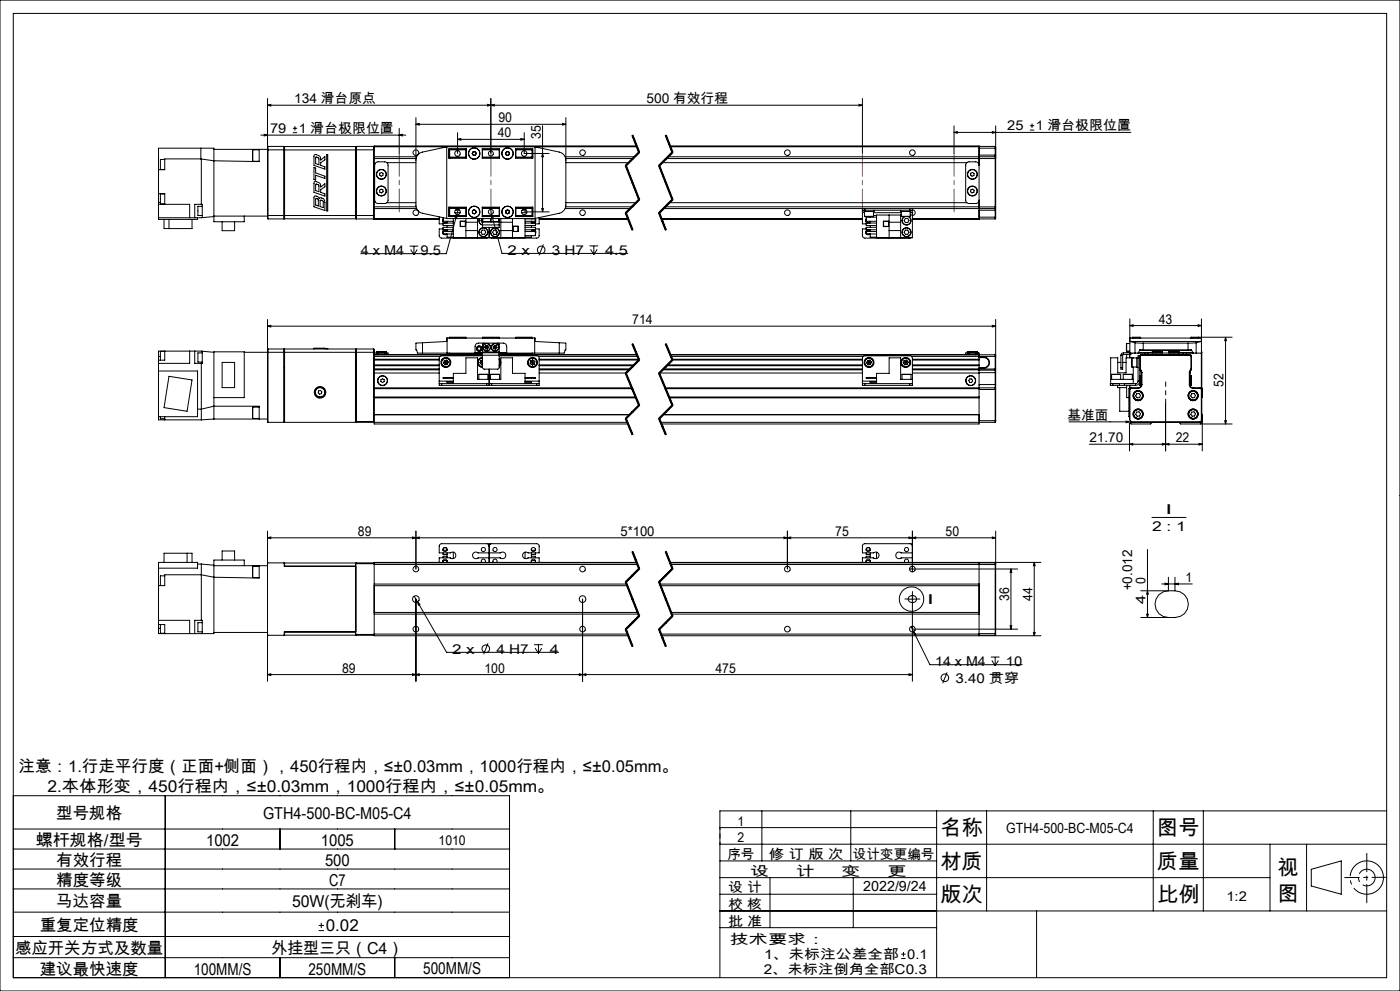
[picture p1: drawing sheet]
<svg xmlns="http://www.w3.org/2000/svg" width="420mm" height="297mm" viewBox="0 0 420 297" stroke-linecap="round" stroke-linejoin="round" font-family="sans-serif">
<g fill="none" stroke="#000" stroke-width=".3">
<path d="M0 0h420v297h-420zM4 4h412v289h-412zM80.3 31.5l.9-.2v.5zM80.3 29.5v14.6M87.8 39.8h1.3M87.8 38.4h1.3M88.5 37.8v1.3M119.8 38.5v7.5M124.8 37.2l1-.2v.5zM124.8 35.2v26.3l.2 .9 .5 .8 .8 .6 7.7 1.7M124.8 37.2h45M137.3 39.8v6.2"/>
<path d="M146.3 31.3l.9 .2-.9 .3zM147.2 31.5l1.1-.2v.5zM147.2 29.5v16.5M157.3 39.8v6.2h7.4M162.8 37.7v25.8M168.8 37l1 .2-1 .3zM169.8 35.2v26.3l-.2 .9-.5 .8-.9 .6-7.7 1.7M257.7 31.3l1 .2-1 .3zM258.7 29.5v16.5M258.7 31.5h-178.4M286.2 39.7l1-.3v.5zM286.2 37.7v8.3"/>
<path d="M286.2 39.7h53.1M297.7 39.4l1 .3-1 .2zM298.7 37.7v24.3M309 39h1.3M309 37.7h1.3M309.6 37v1.3M47.6 58.1v2.6M47.6 58.1v-13.7h16.6v22.1h9.1v-1.7M47.6 58.1h1.8v3.1M49.4 58.1h-1.3v3h1.3M49.4 47.8h-1.3v3h1.3M60.3 47.6h-10.9v3.3h-1.8"/>
<path d="M60.3 47.6l.1 .1M60.3 44.4v3.2M60.4 47.7v13.5M64.2 44.8h16.1M75.8 44.9v3.4M75.8 44.9h2M75.8 48.3h2M77.8 44.8v3.6l-13.6-.2-3.8-.5M78.2 40.5h43.5M79.3 40.2l1 .3-1 .2zM80.3 44.1v.8M80.3 44.9v19.7"/>
<path d="M80.3 44.9h26.3M80.4 43.9v21.7M80.4 43.9h4.8M80.4 43.9l-.1 .2M85.2 43.9v21.7M94.2 50.2l.5 .2v1.4l2.8 1v.7l-2.8-1v1.5l-.5-.2zM94.3 46.4h.1a1.54 1.54 0 0 1 1.8 1.6l1.3-1v.9l-1.3 .9v.8l1.3 .4v.7l-3.3-1.1zM94.3 54.5l.1-.1a1.54 1.54 0 0 1 1.8 1.7l1.3-1v.9l-1.3 .8v.8l1.3 .5v.7l-3.3-1.2zM94.3 58.8l1 .1 .5 .5a.98 .98 0 0 1 1.5 .5l.2 3.2-3.3-1.1zM94.7 55.2l1 .4v1.9l-1-.4zM94.8 47.1l.9 .4v1.9l-1-.4zM94.8 59.5l.7 .3v1.9l-.8-.2z"/>
<path d="M96.1 60l.8 .3 .1 1.9-1-.3zM98 46.3h.3v16.9h-.3zM106.6 44.9v-1h-21.2v21.7h21.2v-1M106.6 44.9v19.7M106.6 46.9h.2M106.6 44.9l.2 .1M106.8 44.9v19.7M106.8 44.9h5.5M106.9 43.9v21.7M106.9 43.9l-.1 1M106.9 43.9h5.2M112.1 43.9v21.7"/>
<path d="M112.1 43.9l.2 .2M112.3 59.8l.2 .6M112.3 44.1v.8M112.3 44v.1M112.3 44.9v19.7M112.3 47.5h12.5M112.3 47h12.7M112.3 44h78.8M112.5 49.1l-.2 .6M112.7 48.8l.5-.3h2.2a.97 .97 0 0 1 1 1v10.5a.97 .97 0 0 1-1 1h-2a1.02 1.02 0 0 1-1-1v-10.5zM113.9 57l.4-.3 .6 .2v.6l-.4 .3-.6-.2zM113.9 51.9l.6-.2 .4 .3v.6l-.6 .2-.4-.3z"/>
<path d="M116.1 48.8h8.7M119.8 40.5l1-.3v.5zM134 44l-7.7 1.7-1.1 .9-.4 1.4M134 44v21.5M134.1 44h-.1M134.7 47h.1M134.7 44.6h5.2v2.8h-5.2zM134.8 44.9v2.5M134.8 44.9h5M134.9 44.8v2.4M134.9 44.8h5M134.9 44.8l-.1 .1"/>
<path d="M134.9 47.2h5M135 47.2v.2M137.3 41.8l1-.3v.5zM137.3 41.8h20M139.8 44.8v2.4M139.8 47.1h-5l.1 .1M141.7 46.1l.3 .4M141.9 45.5l-.2 .6M142.5 45.5h-.6M142.5 45.5l.3 .4M142.6 46.5h-.6M142.8 45.9l-.2 .6"/>
<path d="M144.7 44.6h5.2v2.8h-5.2zM144.7 44.8h5.2M144.7 47.2h5.2M144.7 44.8v2.4M144.7 44.9h5.1M144.7 47.1h5.1M149.8 44.8v2.4M151.7 45.9l.2 .6M151.9 46.5h.6M152 45.5h.6M152 45.5l-.3 .4M152.6 45.5l.2 .6"/>
<path d="M152.8 46.1l-.3 .4M154.7 44.8h4.9M154.7 44.6h5.1v2.8h-5.1zM154.8 44.8v2.4M154.8 44.9h5M154.8 47.1h5l-5.1 .1M156.2 41.5l1.1 .3-1.1 .2zM159.6 44.8v2.6M159.6 44.8l.2 .1M159.8 44.9v2.5M159.8 47h.1M160.4 44h.1"/>
<path d="M160.5 44l7.7 1.7 1.1 .9 .5 1.4M160.5 44v21.5M162.8 46l.2 1h-.5zM169.5 47h20.9M169.7 47.5h20.2M169.8 48.8h18.8M187.6 49.7l4 10.2M187.9 49.6l4 10.2M189.6 40.6l2 5.1M189.7 40.6l2 5-4 4 4 10.2-4 4 2 5.1M189.9 40.5l1 2.5M190.9 43l1 2.6z"/>
<path d="M191 43.7h-78.7v.3M191.6 45.5l-4 4M191.6 59.7l-4 4M191.9 45.8l-4 4M191.9 59.9l-4 4M197.6 49.7l4 10.2M197.7 49.6l4 10.2-4 4M197.9 49.6l4 10.2M198.6 48.8h91.5M199.6 40.6l2 5.1M199.7 40.6l2 5-4 4M199.9 40.5l2 5.1"/>
<path d="M200.4 47h98.2M201 43.7h92.7v.3M201.1 44h92.6M201.6 45.5l-4 4M201.6 59.7l-4 4M201.9 45.8l-4 4M201.9 59.9l-4 4M291.3 51.9l.5-.2 .4 .3v.6l-.6 .2-.4-.3zM291.3 56.9l.5-.2 .4 .3v.6l-.6 .2-.4-.3zM293.7 49.5a1.02 1.02 0 0 0-1-1h-2a1.02 1.02 0 0 0-1 1v10.5a1.02 1.02 0 0 0 1 1h2a1.02 1.02 0 0 0 1-1M293.7 46.5v15.5M293.7 46.5h5v.7"/>
<path d="M293.7 44v2.5M293.7 43.9h4.9M298.6 47v15.5M298.6 43.9v3.1M298.6 43.9l.1 .5h-5M298.6 47l.1 .2M298.7 47.2v.3h-98.9M47.6 60.7v5.1h11.7v-.5M47.6 61.2h9.3v4.1M47.6 60.7h.5M49.2 65.8v2.7h8.4v-2.7M50.7 65.8v2.7"/>
<path d="M60.7 61.8h-1.3v2.8h1.3M60.7 65.2v-4h-2.3v4.1M60.7 65.2l-13.1 .1M64.2 64.9l-3.5 .3M64.2 64.8h16.1M66.6 66.5v2.6h3.8v-2.6M80.3 64.6l.1 1M80.3 64.6h26.3M80.4 65.6h4.8M106.6 62.6h.2M106.8 64.6l.1 1M106.8 64.6h5.5"/>
<path d="M106.8 64.4l-.2 .2M106.9 65.6h5.2M112.3 65.5v.3h19.5M112.3 64.6v.8M112.3 65.4v.1M112.3 62.5h12.7M112.3 62h12.5M112.3 65.5h19.5M112.3 65.4l-.2 .2M116.1 60.7h8.7M122.9 73.8h2.6M123.2 74.8l1 1.5"/>
<path d="M124.2 73.8v2.5M125.2 74.8l-1 1.5M131.8 65v2.1h1.1M132.9 65.6l-.1 .8 .5 .4M132.9 68.6h-1.1v2.1l.3 .5 .4 .2 13.9-.1M132.9 66.3a.63 .63 0 0 0 .6 .4 .63 .63 0 0 0 .6-.4v.5M132.9 65.2v1.1M132.9 69.4v.7h3.1M132.9 66.3h3.1M132.9 69.4h3.1M132.9 69.4v.4M132.9 65.9v.4"/>
<path d="M133 70.1a.73 .73 0 0 0 1.1 0M133.2 70.1h.6M133.3 68.9l-.5 .4 .1 .8M133.7 68.9l.4 .2M134 65.5h26.5M134.1 66.6l-.4 .2M134.1 68.9v.5a.61 .61 0 0 0-.6-.4 .61 .61 0 0 0-.6 .4M134.1 67.6v.5M134.1 70.1v1h1.9M134.7 63.4h.1M134.7 64.8h.4M134.7 62.5h.1"/>
<path d="M134.7 63h.1M134.7 62.1h5.2v2.8h-5.2zM134.8 62.1v2.5M134.8 64.6h5M134.8 64.6l.1 .2M134.9 62.3v2.5M134.9 64.8h5M134.9 62.3l-.1 .1h5M134.9 62.3h5M135 62.1v.2M135.1 64.8v.1M135.1 64.8h.1"/>
<path d="M136 65.5v5.8h21.5v-5.8M136 64.8v.1M136 66.8h-3.1v.8h3.1M136 68.1h-3.1v.8h3.1M136.5 63.7h1.5M136.6 63h1.3M137.1 64.3l-.1 1-.4-.1zM137.1 64.3l-3.2 11.7h-25.7M137.5 62.7l-.4 1.6M138.1 66.3h1.6v1.6h-1.6zM138.1 66.4h1.5v1.4h-1.5zM139.8 62.3v2.6"/>
<path d="M139.8 65.5v5.8M139.8 66.6h3.5M139.8 69.1h3.5M141.7 63.3l.1 .6M141.8 63.9l.6 .2M142.2 62.9l.5 .2M142.2 62.9l-.5 .4M142.7 63.1l.1 .6M142.8 63.7l-.4 .4M143.3 65.5v5.8M143.8 65.5a1.34 1.34 0 0 0 .9 1.9M143.9 65.5l-.1 .1a1.32 1.32 0 0 0 .9 1.8"/>
<path d="M144.6 65.5l-.3 .6 .4 .6M144.6 69h.8l.3 .6-.3 .6h-.8l-.3-.6zM144.7 62.1h5.2v2.8h-5.2zM144.7 64.8h5.2M144.7 62.3h5.2M144.7 67.4v.8h5.1v-.8M144.7 62.3v2.6M144.7 65.5v1.9M144.7 64.6h5.1M144.7 67.4h5.1M144.7 62.4h5.1M144.9 66.5h2.2"/>
<path d="M144.9 65.5v1M145.3 64.8v.1M146.8 68.2v3.1M147.1 62.8l3.5 13.1h37.7M147.1 65.5v1M147.4 66.5h2.2M147.4 65.5v1M147.5 64.2l.5 .9-.5 .2zM148.2 69h.7l.3 .6-.3 .6h-.7l-.4-.6zM149.3 64.8v.1M149.6 65.5v1M149.8 65.6v1"/>
<path d="M149.8 65.8v.7M149.8 62.3v2.6M149.8 65.5v1.9M150.2 65.5v5.8M150.2 66.6h3.5M150.2 69.1h3.5M151.8 63.8l.5 .3M151.8 63.2v.6M152.3 62.9l.5 .3M152.3 62.9l-.5 .3M152.8 63.8l-.5 .3M152.8 63.2v.6"/>
<path d="M153.7 65.5v5.8M153.8 67.8h1.7v1.6h-1.7zM153.9 67.8v1.6M154.7 64.8h4.9M154.7 62.1h5.1v2.8h-5.1zM154.7 62.3l5.1 .1h-5M154.8 62.3v2.5M154.8 64.6h5M155.4 67.8v1.6M156.5 63.7h1.5M156.6 63h1.3M157.3 63.5h7.4"/>
<path d="M157.5 64.8v.1M157.5 65.6h3.1v.7M157.5 66.8h3.1v.8h-3.1M157.5 68.1h3.1v.8h-3.1M157.5 69.4h3.1v1.2h-3.1M157.5 66.3h3.1M158.4 64.8l.1 .1M158.4 64.8h1.4M158.4 64.8h.1M159.4 66.6l.4 .2M159.4 65.5h.1M159.4 68.9v.5a.61 .61 0 0 1 .6-.4 .61 .61 0 0 1 .6 .4"/>
<path d="M159.4 67.6v.5M159.4 70.6v.5h-1.9M159.6 62.1v2.7M159.8 62.1v2.5M159.8 62.5h.1M159.8 63h.1M159.8 63.4h.1M159.8 64.6l-.2 .2M159.8 68.9l-.4 .2M159.8 65.5l-.1 .1M160.2 68.9l.5 .4-.1 .8M160.2 65.5l.1 .1"/>
<path d="M160.5 65.5v.1M160.6 66.3a.63 .63 0 0 1-.6 .4 .63 .63 0 0 1-.6-.4v.5M160.6 65.6l.1 .2a.78 .78 0 0 1-.5 1M160.6 68.6h1.1v2.3l-.7 .5-13.9-.1M160.6 69.4v.4M160.6 65.9v.4M161.7 65.2v1.9h-1.1M161.7 65.8h26.8M161.7 65.5h26.7M162.5 62.5h.5l-.2 1zM163 73.3l-1.3 3.2M169.5 62.5h19.6"/>
<path d="M169.7 62h19.9M169.8 60.7h21M176.8 73.7h2.7M177.2 74.7l1 1.6M178.2 73.7v2.6M179.1 74.7l-.9 1.6M187.6 63.9l2 5.1M187.9 63.8l2 5M197.6 63.9l2 5.1M197.7 63.8l2 5.1M197.9 63.8l2 5M198.4 65.5h60.3"/>
<path d="M198.5 65.8h60.2M199.1 62.5h60.4M199.6 62h94.1v.5M200.8 60.7h89.3M258.7 63h.8M258.7 63v.7M258.7 62.5v.5M258.7 63.7v3.4h1.2M258.7 63.7h.7M259.2 63v.4h3v-.4M259.4 64.8h2.6M259.4 63.4v1.4"/>
<path d="M259.5 62.5v.5M259.5 62.5h13.4M259.5 63h13.4M259.9 65.6l-.1 .2a.78 .78 0 0 0 .5 1M259.9 68.6h-1.2l.1 2.3 .7 .5 13.8-.1M259.9 69.4v.7h3.1M259.9 66.3h3.1M259.9 69.4h3.1M259.9 69.4v.4M259.9 65.9v.4M259.9 66.3a.63 .63 0 0 0 .6 .4 .63 .63 0 0 0 .6-.4v.5M259.9 70.1a.73 .73 0 0 0 1.1 0"/>
<path d="M260.1 70.1h.7M260.3 68.9l-.5 .4 .1 .8M260.6 68.9l.5 .2M261.1 66.6l-.5 .2M261.1 68.9v.5a.61 .61 0 0 0-.6-.4 .61 .61 0 0 0-.6 .4M261.1 64.9v.2M261.1 67.6v.5M261.1 70.1v1h1.9M262 63.4v1.4M262 64.6h1M262 63.7h8.4M263 65.1h-3.1v1.2"/>
<path d="M263 66.8h-3.1v.8h3.1M263 68.1h-3.1v.8h3.1M265 66.3h1.6v1.6h-1.6zM265.1 66.4h1.5v1.4h-1.5zM266.7 64.4v6.9M266.7 66.6h3.5M266.7 69.1h3.5M270.2 63v.4h3v-.4M270.2 64.4v6.9M270.4 64.8h2.7M270.4 63.4v1.4M271.4 64.9a1.35 1.35 0 0 0-.5 2.1 1.35 1.35 0 0 0 2.1 0 1.35 1.35 0 0 0-.4-2.1"/>
<path d="M271.5 64.9a1.29 1.29 0 0 0-.6 2 1.29 1.29 0 0 0 2.1 0 1.29 1.29 0 0 0-.5-2M271.6 65.5h.7l.4 .6-.4 .6h-.7l-.3-.6zM271.6 69h.7l.4 .6-.4 .6h-.7l-.3-.6zM272.9 63h.8M272.9 62.5h25.7M272.9 62.5v.5M273.1 63.4v1.4M273.1 64.4h.6M273.1 63.7h.6M273.7 62.9a.85 .85 0 0 1 .9 .8 .85 .85 0 0 1-.9 .9M273.7 63v.7M273.7 62.5v.5"/>
<path d="M273.7 63.7v7.6h-10.7v-6.9h7.4M273.7 65.5h20M293.7 65.5v.3h-20M293.7 62v.5M293.7 62.5v.5M293.7 63v2.5M293.7 65.1h5M293.7 63h5M293.7 62h5M293.7 65.6h4.9M298.6 62.5v3.1M298.7 62v.3"/>
<path d="M298.7 62.3v.7M298.7 65.1l-.1 .5M298.7 63v2.1M298.7 62.3l-.1 .2M80.3 97.8l.9-.3v.5zM80.3 95.7v30.9h107.9M80.3 97.8h218.4M297.7 97.5l1 .3-1 .2zM298.7 95.7v14.9M338.9 97.6l1-.3v.5zM338.9 95.6v10.6M338.9 97.6h21.5"/>
<path d="M359.4 97.3l1 .3-1 .2zM360.4 95.6v10.2h-1.6M47.6 106.8v1.1M47.6 106.8h.5M47.6 107.9v17.9h12.8M47.6 111.2h11.7v13.7h-11.7M49.4 105.3h-1.3v2.6M49.4 105.2v2.7h-1.8M50.7 112.8l6.9 1.1-1.5 9.4-6.9-1.1zM56.9 105.2v3.7h-9.3M58.4 105.2v3.7h2.3v-3.6M60.4 108.9v16.9"/>
<path d="M60.7 105.8h-1.3v2.7h1.3M60.7 105.3l-13.1-.1v1.6M60.7 105.3l3.5 .3M64.2 119.2h9.1v-13.8h-9.1v20.2M66.6 108.6h3.8v7.6h-3.8zM73.3 105.6h12M80.4 104.6v22M80.4 104.6l-.1 1M80.4 104.6h4.8M85.2 104.6v22M85.2 104.6l.1 1M85.3 105.6v21"/>
<path d="M85.3 110.1h.1M85.4 105.6v-1h21.2v1M85.4 105.6h21.2M85.4 105.6v21M94.2 104.6v-.3h3.3v.3M95.6 117.2l.6-.2 .4 .4-.2 .6-.6 .1-.3-.4zM98 104.6v-.2h.3v.2M106.6 105.6l.2 .1M106.6 105.6v21M106.6 107.6h.2M106.8 105.6h5.5M106.8 105.6v21"/>
<path d="M106.9 104.6v21.7M106.9 104.6l-.1 1M106.9 104.6h5.2M112.1 104.6v21.7M112.1 104.6l.2 1M112.3 116.2v.3M112.3 106.3h1.1M112.3 116.5v10.6h76.1M112.3 106.3h32.4M112.3 119h78.4M112.3 119.2h78.5M112.3 116.2h77.2"/>
<path d="M112.3 116.5h77.4M112.3 109.6h19.5M112.3 109.5h19.5M112.3 107.7h19.5M112.3 107.8h19.5M112.3 107.9h19.5M112.3 109.4h19.5M112.3 106.8h19.7M112.3 110.6h19.5M112.3 110.8h19.5M112.3 111.8h19.5M112.3 105.6v10.6"/>
<path d="M112.9 105.7l.1 .1M112.9 105.4h3M112.9 105.7h3M112.9 105.4h.1M112.9 105.4v.3M113.3 106.3h.1M113.4 105.8h-1v.5M113.4 106.3h2M113.4 105.8h2M113.4 105.8v.5M114.3 113.8l.5-.3 .5 .3v.6l-.5 .2-.5-.2zM115.4 105.8h1v.5"/>
<path d="M115.4 106.3h29.3M115.4 105.8v.5M115.9 105.7v.1M115.9 105.4v.3M126.8 102.7l-2 .1v2h.2a.91 .91 0 0 0 .3 1 .91 .91 0 0 0 1 0h.5M126.8 105.8h17.9M126.8 102.7l7.2-.4v-1h26.5v1l7.3 .4M126.8 102.7v3.1M131.8 115v.5h.7M131.8 115h.7M131.8 114.2v.8M131.8 114.2h4.2"/>
<path d="M132.5 115h13.5M132.5 115.5h13.5M132.5 115v.5M133 108.7l.5 .6M133.3 108l-.3 .7M133.3 108l.5 .6M133.8 108.6l.4 .7M133.8 108.6l-.3 .7M133.8 108.6l-.8 .1M134.1 107.9l.4 .6M134.1 107.9l-.8 .1M134.1 107.9l-.3 .7"/>
<path d="M134.1 101.3v4.5M134.2 109.3h-.7M134.5 108.5l-.3 .8M134.5 108.5l-.7 .1M134.8 101.2h5M134.8 101.2v.1M134.8 105.8v.5M134.8 106h9.9M134.9 101.1h4.9v.2M134.9 101.1v.2M134.9 105.8v.5M134.9 101.1l-.1 .1"/>
<path d="M136 115v-3.1h3.8v-4.7h3.5v6.5h6.9v-6.5h3.5v4.7h3.8v3.1M136 114.3h-1.9v.4h1.9M136 113.2h-3.1l3.1 .1M142.5 105.8v-2a.96 .96 0 0 1 1-1h7.5a.96 .96 0 0 1 1 1v2M142.5 105.7h2.2M143.7 112.2h2.7M143.7 112.2v1.5M144 108.7l.5 .6M144.3 108l-.3 .7M144.3 108l.4 .6M144.7 105.7v.8M144.7 105.5v.2"/>
<path d="M144.7 107.1a1.5 1.5 0 0 0-1.5 1.5 1.5 1.5 0 0 0 1.5 1.5M144.7 107.3a1.36 1.36 0 0 0-1.3 1.3 1.36 1.36 0 0 0 1.3 1.4M144.7 106.6l-12.6 .1-.3 .5v7M144.7 107.3a1.29 1.29 0 0 0-1.2 1.3 1.29 1.29 0 0 0 1.2 1.3M144.7 101.3v-.2h5.1v.2M144.7 105.7h5.1M144.7 105.5h5.1M144.7 106.5h5.1M144.7 106.5v3.6M144.7 108h-.4M144.7 109.3h-.2M144.7 108.6l-.2 .7"/>
<path d="M144.7 108.6l-.7 .1M144.7 101.2h5.1M145.3 102.8l-.6 .5v2.2M145.5 104l.1 .5M145.5 104l.5 .1M145.6 104.5l.6 .1M145.8 103.5l-.3 .5M145.8 103.5l.6 .1M145.8 103.5l.2 .6M146 115.5h.8M146 115h1.5M146 104.1l.2 .5"/>
<path d="M146 104.1l.6 .1M146 104.1l-.4 .4M146 115v.5M146.4 112.2v1.5M146.4 103.6l.2 .6M146.4 103.6l-.4 .5M146.6 104.2l-.4 .4M146.8 115.5h.7M146.8 110.6v4.9M147.1 112.2h2.8M147.1 112.2v1.5M147.5 115h13.5"/>
<path d="M147.5 115.5h13.5M147.5 115v.5M148 104l.1 .5M148 104l.5 .1M148.1 104.5l.6 .1M148.3 103.5l-.3 .5M148.3 103.5l.6 .1M148.3 103.5l.2 .6M148.5 104.1l.6 .1M148.5 104.1l-.4 .4M148.5 104.1l.2 .5M148.9 103.6l.2 .6"/>
<path d="M148.9 103.6l-.4 .5M149.1 104.2l-.4 .4M149.3 102.8l.5 .4v2.3M149.8 105.7v.8M149.8 106.5l-.2 4-4.4 .1-.5-.5M149.8 105.5v.2M149.8 107.5a1.49 1.49 0 0 1 0 2.2M149.8 107.7a1.3 1.3 0 0 1 0 1.8 1.44 1.44 0 0 0 0-1.7M149.8 106.6l11.6 .1 .3 .5v7M149.8 106.3h41.3M149.8 106.3h41.2M149.8 105.8h18"/>
<path d="M149.8 105.7h2.2M149.8 106h10M149.8 112.2h-2.7M149.9 112.2h.1M149.9 112.2v1.5M154.8 101.2h5M157.5 114.3h1.9v.4h-1.9M157.5 113.2h3.1l-3.1 .1M157.5 114.2h4.2M159.1 109l.6 .4M159.1 108.2v.8M159.1 108.2l.7 .4"/>
<path d="M159.6 101.1h-4.8v.2M159.6 101.1v.2M159.6 105.8v.5M159.6 101.1l.2 .1M159.8 108.6l.6 .5M159.8 108.6l-.1 .8M159.8 108.6l-.7 .4M159.8 101.2v.1M159.8 105.8v.5M159.8 107.9l-.7 .3M159.8 107.9l.6 .4M159.8 107.9v.7"/>
<path d="M160.4 109.1l-.7 .3M160.4 101.3v4.5M160.4 108.3v.8M160.4 108.3l-.6 .3M161 115h.7M161 115v.5M161.5 106.8h29.8M161.7 115v.5h-.7M161.7 114.2v.8M161.7 109.6h28.3M161.7 109.5h28.4M161.7 107.7h29.9"/>
<path d="M161.7 107.8h30M161.7 107.9h30M161.7 109.4h28.5M161.7 110.6h27.4M161.7 110.8h27.1M161.7 111.8h26.1M167.8 102.7l2 .1v2h-.3a.92 .92 0 0 1-.3 1 .92 .92 0 0 1-1 0h-.4M167.8 102.7v3.1M187.6 111.9l4 9.6M187.9 111.8l4 9.6M189.6 103.2l2 4.7M189.7 103.1l2 4.8-4 4 4 9.6-4 4 2 4.7"/>
<path d="M189.9 103l1 2.4M190.9 105.4l1 2.4zM191.6 107.7l-4 4M191.9 108l-4 4M197.6 111.9l4 9.6M197.7 111.9l4 9.6-4 4M197.8 111.8h60.9M197.9 111.8l4 9.6M198.8 110.8h59.9M199.1 110.6h59.6M199.5 116.2h99.1M199.6 103.2l2 4.7"/>
<path d="M199.6 116.5h94.1M199.7 103.1l2 4.8M199.9 103l2 4.8M200 109.6h58.7M200.1 109.5h58.6M200.2 109.4h58.5M200.7 119h93M200.8 119.2h92.9M201 106.3h89.7M201.1 106.3h97.5M201.3 106.8h57.6M201.6 107.7l-4 4"/>
<path d="M201.6 107.7h57.1M201.6 107.8h57.1M201.7 107.9h57M201.7 107.9l-4 4M201.9 108l-4 4M258.7 114.2v-7l.3-.5 14.1-.1 .5 .4 .1 .4v8.1h-.8M258.7 115v.5h.8M258.7 115h.8M258.7 114.2v.8M258.7 114.2h4.3M259.5 115h13.4M259.5 115v.5"/>
<path d="M259.5 115.5h13.4M260 108.7l.4 .6M260.3 108l-.3 .7M260.3 108l.4 .6M260.7 108.6l.5 .7M260.7 108.6l-.3 .7M260.7 108.6l-.7 .1M261 107.9l.4 .6M261 107.9l-.7 .1M261 107.9l-.3 .7M261.2 109.3h-.8M261.4 108.5l-.2 .8"/>
<path d="M261.4 108.5l-.7 .1M263 114.3h-1.9v.4h1.9M263 113.2h-3.1l3.1 .1M270.6 112.2h2.7M270.6 112.2v1.5M271 108.7l.4 .6M271.3 108l-.3 .7M271.3 108l.4 .6M271.7 108.6l-.3 .7M271.7 108.6l.5 .7M271.7 108.6l-.7 .1M272 107.9l.5 .6"/>
<path d="M272 107.9l-.7 .1M272 107.9l-.3 .7M272.2 109.3h-.8M272.5 108.5l-.3 .8M272.5 108.5l-.8 .1M272.9 115h.8M272.9 115v.5M273.3 112.2v1.5M273.7 109.6h20M273.7 109.5h20M273.7 107.7h20M273.7 107.8h20"/>
<path d="M273.7 107.9h20M273.7 109.4h20M273.7 113.7h-3.5v-6.5h-3.5v4.7h-3.7v3.1M273.7 110.6h20M273.7 110.8h20M273.7 111.8h20M290.2 105.7l.1 .1M290.2 105.4h3M290.2 105.7h3M290.2 105.4v.3M290.7 105.8h-1v.5M290.7 106.3h3"/>
<path d="M290.7 105.8v.5M290.7 105.8h2M291 113.6h.5l.3 .5-.3 .5h-.6l-.3-.6zM292.7 105.8h1v4.8M292.7 105.8v.5M293.2 105.7l-.1 .1M293.2 105.7h.1M293.2 105.4v.3M293.7 111.8v4.7M293.7 110.9v.9M293.7 110.6v.3M293.7 116.5v10.6h-95.3"/>
<path d="M293.7 116.7h5M293.7 115.2h5M293.7 110.2h1.5M293.7 110.3h1.5M293.7 107h1.5M293.7 107.2h1.5M293.7 110.6h5M293.7 110.9h4.9M293.7 111.7h5M295.2 107a1.66 1.66 0 0 1 1.7 1.7 1.66 1.66 0 0 1-1.7 1.6M295.2 107.2a1.5 1.5 0 0 1 1.5 1.5 1.5 1.5 0 0 1-1.5 1.5M295.2 107v.2"/>
<path d="M295.2 110.2v.1M298.6 116.2v10.4M298.6 110.9v5.3M298.6 106.3v4.6M298.6 106.3l.1 .5h-25.2M298.6 116.2l.1 .2M298.7 116.4v.3M298.7 115.2v1.2M298.7 110.6v.2M298.7 110.8v.9M298.7 111.7v3.5M298.7 116.7v9.4"/>
<path d="M298.7 110.8l-.1 .1M333.2 115l-.1 .5h.7M333.2 115h7.5M333.2 113.7h6.8M333.5 112.2h2.7M333.5 112.2v1.5M333.8 115.5h2M333.8 115v.5M335.3 115.5v.7h2.7M335.3 108.6h1M335.8 115.5h1.5M335.8 115v.5"/>
<path d="M335.9 116.2v7.1h2.8M336.2 112.2v1.5M336.3 110.1v.5h.5v-.5M336.3 110.1h.5M336.3 106.5h.5M336.3 106.5v3.6M336.8 108.6h1M336.8 106.5v3.6M337 112.2h2.7M337 112.2v1.5M337 105.7l-.5 .2-.2 .6M337 106.2l-.2 .3"/>
<path d="M337 105.7h1.9M337 105.7v.5M337 106.2h1.9M337.3 115.5h3.4M337.3 115v.5M338 102.9v2.3M338 115.5v3.7h.8M338 105.2h.9M338 102.9h.9M338 106.2v1M338.7 119.2v5.7h.1M338.8 105.6v.1"/>
<path d="M338.8 106.2v1M338.8 115.5v.7M338.8 116.7v9.4M338.8 116.7h.2M338.8 105.6h.1M338.8 105.4h-.8v.3M338.9 105.2l-.1 .4M338.9 101.3h.1M338.9 105.8h1.6M338.9 101.3h21.5M339 106.2v1M339 115.5v.7"/>
<path d="M339 116.7v9.4M339.3 116.4l-.3 .3M339.3 116.4l-.2-.1-.3 .4M339.3 116.4h2.1M339.5 107.3l.1 2.7zM339.6 105.8l-.7 .4M339.6 110h1.4M339.7 101.2h2.5M339.7 101.2v.1M339.7 112.2v1.5M339.8 101.1h2.2M339.8 101.1v.2"/>
<path d="M339.8 101.1l-.1 .1M340 107.2v.1M340 110v5M340.5 102.7l2.5 .1M340.5 105.8h.9M340.5 102.7v3.1M340.7 115v.5M341 118l.7-.1 .5 .6-.3 .7h-.8l-.4-.5zM341 107.3l-3.2-.1v4.5h-2.5v-4.5h-2.1v7.8M341.4 116.2l-2.7 .2v2.6l.1 .1M341.4 107.1h-.4v3h.4M341.4 114.2l-.1 .4-.6 .4"/>
<path d="M341.4 105.8h2M341.4 114.2h.5M341.4 107.4h.5M341.4 107.4v6.8M341.4 116.2v.2M341.5 105.7h4.2M341.9 114.2a1.33 1.33 0 0 1-1.2 1.3M341.9 106.8v-.2h-.5v.8M341.9 106.8h.2M341.9 106.8v7.4M342 101.1v.2M342 104.8v.3"/>
<path d="M342 105.1h15.3M342 101.1l.2 .1M342.1 112.6v3M342.1 112.6h.2M342.1 115.6h.2M342.1 110.6l.1 .2M342.1 110.9l.3 .8M342.1 110.6v.3M342.1 106.8v3.8M342.2 111l.2 .5-.1 4.1M342.2 104.8l-.2 .3M342.2 110.8l.4 .9"/>
<path d="M342.2 101.2v.1M342.2 110.8l-.1 .1M342.3 112.6l.1 .1M342.3 112.6v3M342.4 106.3l-.5 .5M342.4 106.5l-.3 .3M342.4 115.2a1.02 1.02 0 0 1-1 1M342.4 106.3h14.5M342.4 115.2h.2M342.4 111.7h.2M342.4 106.5h14.5M342.4 106.3v.2"/>
<path d="M342.4 111.7v3.5M342.6 115.2a1.14 1.14 0 0 1-1.2 1.2M342.6 111.7v3.5M343 104.8h-.3a1.02 1.02 0 0 0-1.3 1M343 102.8h13.4M343 104.8h13.4M343 102.8v2M343.4 105.8v.5h1M343.4 105.8h1M343.7 106.3h.1M344.4 106.3h.3M344.4 105.8h10.5"/>
<path d="M344.4 105.8v.5M345.7 105.7l.1 .1M345.7 105.4h3M345.7 105.7h3M345.7 105.4v.3M348.7 105.7l-.1 .1M348.7 105.4v.3M350.7 105.4h3M350.7 105.7l.1 .1M350.7 105.7h3M350.7 105.4v.3M353.7 105.7l-.1 .1"/>
<path d="M353.7 105.7h4.2M353.7 105.4v.3M354.9 105.8h1M354.9 106.3h-.2M354.9 105.8v.5M355.7 106.3h.1M355.9 105.8v.5h-1M355.9 105.8h2M356.4 104.8h.3a1.01 1.01 0 0 1 1.2 1M356.4 102.8v2M356.8 115.2a1.09 1.09 0 0 0 1.1 1.2M356.8 115.2h.1"/>
<path d="M356.8 111.7h.1M356.8 111.7v3.5M356.9 106.3l.4 .2 .1 .3M356.9 106.5l.4 .3M356.9 115.2a.96 .96 0 0 0 1 1M356.9 106.3v.2M356.9 111.7v3.5M357 112.6v.1M357 112.6v3M357 112.6h.3M357 115.6h.3M357.2 110.8l-.4 .9"/>
<path d="M357.2 110.8l.1 .1M357.2 101.2h2.5M357.2 101.2v.1M357.2 111l-.2 .7v3.9M357.2 104.8l.1 .3M357.3 110.9l-.4 .8M357.3 112.6v3M357.3 110.6l-.1 .2M357.3 110.6h.1M357.3 106.8h.1M357.3 106.8v3.8M357.3 101.1v.2"/>
<path d="M357.3 104.8v.3M357.3 101.1l-.1 .1M357.4 110.6l-.1 .3M357.4 106.8v3.8M357.5 118l.7-.1 .4 .6-.2 .7h-.8l-.4-.5zM357.9 116.2l2.8 .2-.2 2.7M357.9 105.8h.9M357.9 116.4h2.1M357.9 116.2v.2M358.8 102.7l-2.4 .1M358.8 102.7v3.1M359.7 101.2l-.2-.1v.2"/>
<path d="M359.7 101.2v.1M360 116.4l.4 .3M360 116.4l.3-.1 .2 .4M360.4 116.7h.1M360.4 102.3h-21.5l1.6 .4M360.4 102.3l-1.6 .4M360.4 101.3v1M360.4 105.8v10.4M360.4 116.7v9.4M360.4 105.2l.1 .4M360.4 105.6h.1M360.5 105.6v10.6"/>
<path d="M360.5 116.7v9.4M367.7 101.1l.2 1h-.5zM367.7 101.1v26M369.6 101.1h-12.3M48.1 124.9v.6h1.3M49.4 124.9v.9M59.3 122.6h1.1l3.8-.9h13.6v3.9M64.2 125.6h16.1M64.2 125.6l-3.8 .2M75.8 122v3.4M75.8 122h2M75.8 125.4h2"/>
<path d="M106.9 126.3h5.2M106.9 126.3l-.1 .2M112.1 126.3l.2 .2M112.3 124.3h76.5M112.3 124.2h76.6M187.6 125.5l2 4.8M187.9 125.4l2 4.8M191.6 121.3l-4 4M191.9 121.6l-4 4M197.6 125.5l2 4.8M197.7 125.5l2 4.7M197.9 125.4l2 4.8"/>
<path d="M198.2 126.6h100.4M198.9 124.3h94.8M199 124.2h94.7M201.6 121.3l-4 4M201.9 121.6l-4 4M293.7 126.1h5M298.7 126.1l-.1 .5M320.7 126.4h18.1M337.8 126.2l1 .2-1 .3zM338.8 126.1l.5 .5M338.8 126.1h.2M338.8 133.1l1-.2v.5z"/>
<path d="M339 126.1l.3 .3M339.3 126.4h20.7M339.3 126.6h20.7M339.3 126.4v.2M341 123.5l.7-.1 .5 .6-.3 .7h-.8l-.4-.5zM345.7 126.6l-.5 .5h-5.9l-.5-.5v8.5M348.7 132.9l1 .2-1 .3zM349.7 133.1l1-.2v.5zM349.7 121v14.1M353.7 126.6l.5 .5h15.4M357.5 123.5l.7-.1 .4 .6-.2 .7h-.8l-.4-.5zM359.7 132.9l1 .2-1 .3z"/>
<path d="M360 126.4v.2M360.4 126.1l-.4 .3M360.4 126.1h.1M360.5 126.1l-.5 .5M360.5 124.1l.2 11M360.7 126.6l-.5 .5M360.7 133.1h-33.9M367.4 126.1h.5l-.2 1zM80.3 159.2v45M124.8 159.2v11.3M236.2 159.2v11.3M273.7 159.2v12.2"/>
<path d="M298.7 159.2v30.7M345.6 155.1h10.2M47.6 170.3h11.7v-1.7h-11.7v18.6M49.2 168.6v-2.8h8.4v2.8M49.4 172.6h-1.3v2.9M56.1 165.8v2.8M59.3 169h1.1M60.4 169v16.9M60.4 169l3.8 .4M64.2 169.5h16.1M66.6 167.8v-2.7h3.8v2.7M73.3 169.5v-1.7h-9.1v22.1h-16.6v-1.6"/>
<path d="M75.8 169.7v3.4M75.8 169.7h2M75.8 173.1h2M77.8 169.5v3.7l-13.6-.2-3.8-.7h-11v3.2h-1.8M80.3 168.8l4.9-.1 .1 1h21.3l.2 .2M80.3 161.2l.9-.3v.5zM85.4 168.7h21.2v1h-21.2zM106.8 168.9h5.5M112.3 168.8h-5.5v21.4h5.5M112.3 175h75.7M112.3 175.5h75.8M112.3 169.2h78.9"/>
<path d="M112.3 168.7h78.7M123.8 160.9l1 .3-1 .2zM124.2 178.7l1.1 1.7M124.8 179.6v24.6M124.8 161.2l1-.3v.5zM131.8 168.6v-1.4h3.2a1.03 1.03 0 0 0 1.5 0 1.03 1.03 0 0 0 0-1.5 1.03 1.03 0 0 0-1.5 0h-3.2v-2.2l.2-.3 .4-.3h13.8l.4 .4 .2 .4 .2-.5 .4-.3h13.7l.5 .4 .1 2.4h-3.2a1.03 1.03 0 0 0-1.4 0 1.03 1.03 0 0 0 0 1.5 1.03 1.03 0 0 0 1.4 0h3.2v1.4M132.9 168.4v-.4h1.2v.4M132.9 164.5v.4M132.9 165.7v.5h1.2M132.9 164.9h1.2M133 168.6a.63 .63 0 0 1 .5-1 .63 .63 0 0 1 .5 1M133.2 164.2h.6"/>
<path d="M134.1 164.5v.4M134.1 165.7v1.5M134.1 166.7h-1.2v.5M136 165.5v1.9M141.9 165.9a1.12 1.12 0 0 1 1.6-.2h6.5a1.03 1.03 0 0 1 1.5 0 1.03 1.03 0 0 1 0 1.5 1.03 1.03 0 0 1-1.5 0h-6.5a1.02 1.02 0 0 1-1.4 0 1.02 1.02 0 0 1-.2-1.3zM144.5 168.6a.63 .63 0 0 1 .5-1 .63 .63 0 0 1 .5 1M146.4 163.1h.7M146.8 163.1v5.5M148 168.6a.63 .63 0 0 1 .5-1 .63 .63 0 0 1 .5 1M157.5 165.5v1.9M159.4 164.5v.4M159.4 165.7v1.5"/>
<path d="M159.4 166.7h1.2v.5M159.4 164.9h1.2M159.5 168.6a.63 .63 0 0 1 .5-1 .63 .63 0 0 1 .5 1M160.6 168h-1.2v.4M160.6 164.5v.4M160.6 165.7v.5h-1.2M160.6 168v.4M174.8 179.6v24.6M187.6 174.5l4 10.2M187.9 174.4l4 10.1M189.6 165.4l2 5.1M189.7 165.4l2 5-4 4 4 10.2-4 4 2 5.1"/>
<path d="M189.9 165.3l2 5.1M191 168.6h-78.7v21.9h76.2M191.6 170.3l-4 4M191.9 170.6l-4 4M197.6 174.5l4 10.2M197.7 174.4l4 10.2-4 4M197.9 174.4l4 10.1M197.9 175h95.8M198.2 175.5h95.5M199.6 165.4l2 5.1M199.7 165.4l2 5-4 4M199.9 165.3l2 5.1"/>
<path d="M201 168.6h111.3M201 168.7h97.6M201.6 170.3l-4 4M201.9 170.6l-4 4M235.2 160.9l1 .3-1 .2zM236.2 161.2l1-.3v.5zM259.9 168.4v-.4h1.2v.4M259.9 164.5v.4M259.9 165.7v.5h1.2M259.9 164.9h1.2M259.9 168.6a.64 .64 0 0 1 .6-1 .64 .64 0 0 1 .5 1M260.1 164.2h.7"/>
<path d="M261.1 164.5v.4M261.1 165.7v1.5M261.1 166.7h-1.2v.5M263 165.5v1.9M271.4 168.6a.64 .64 0 0 1 .6-1 .64 .64 0 0 1 .5 1M272.5 179.6h2.5M272.7 160.9l1 .3-1 .2zM272.8 178.8a1.2 1.2 0 0 1 1.6-.2 1.2 1.2 0 0 1 .3 1.7 1.2 1.2 0 0 1-1.7 .1 1.2 1.2 0 0 1-.2-1.6zM272.9 170.5h32.4M273.3 163.1h.4M273.7 163.7l-.1-.4-.5-.4h-13.8l-.5 .4-.1 2.4h3.3a1.03 1.03 0 0 1 1.4 0 1.03 1.03 0 0 1 0 1.5 1.03 1.03 0 0 1-1.4 0h-3.3v1.4M273.7 165.7h-3.2a1.03 1.03 0 0 0-1.5 0 1.03 1.03 0 0 0 0 1.5 1.03 1.03 0 0 0 1.5 0h3.2"/>
<path d="M273.7 161.2l1-.3v.5zM273.7 178.3v2.5M293.7 168.6v21.9M297.7 160.9l1 .3-1 .2zM298.6 168.7v21.7M298.6 168.7l.1 .5h-97.5M298.7 161.2h-218.4M303.3 170.5l.2 1.1h-.5zM303.3 170.5v18.1M310.3 168.6l.3 .9h-.6zM310.3 168.6v21.9M342.2 177.1h10.3"/>
<path d="M344.2 164.7v20.4M344.2 177.1l.3 1h-.5zM348.5 175h9.2M349.5 174.8l1 .2-1 .3zM350.5 173v4.1a4 4 0 0 0-4 4 4 4 0 0 0 4 4M352.5 175l1-.2v.5zM352.5 177.1a4 4 0 0 1 4 4 4 4 0 0 1-4 4h-10.3M352.5 173v4.1M47.6 187.2v1.1M47.6 185.9h9.3v4M47.6 187.2h1.8v2.7M47.6 188.3h.5"/>
<path d="M48.1 187.2v2.6h1.3M58.4 189.9v-4h2.3v4M60.7 186.6h-1.3v2.8h1.3M64.2 189.5h16.1M85.4 189.4v1h21.2v-1h-21.3l-.1 1-4.9-.2M106.8 189.2l-.2 .2M106.8 190.1h5.5M112.3 184h79.2M112.3 190h76M112.3 183.5h79M125.3 180.4l.7 .7-.4 .3zM125.3 180.4l8.7 15.1h33.6"/>
<path d="M146.4 192.8l-1.3 3.3M160.2 193.2h2.6M160.5 194.2l1 1.6M161.5 193.2v2.6M162.5 194.2l-1 1.6M187.6 188.7l2 5.1M187.9 188.5l2 5.1M191.6 184.5l-4 4M191.9 184.7l-4 4M197.6 188.7l2 5.1M197.7 188.6l2 5.1M197.9 188.5l2 5.1"/>
<path d="M198.3 190h95.4M198.5 190.5h113.8M201.3 183.5h92.4M201.5 184h92.2M201.6 184.5l-4 4M201.9 184.7l-4 4M273.3 187.8l.8 1.5M273.7 188.6h31.6M273.7 181.8v22.4M274.1 189.3l.6 .8-.4 .2zM274.1 189.3l4.9 9.9h27.7M293.7 189.9h5"/>
<path d="M293.7 190.4h4.9M297.3 196.9h2.6M297.6 197.9l1 1.6M298.6 196.9v2.6M298.7 189.9l-.1 .5M299.5 197.9l-.9 1.6M303 187.5h.5l-.2 1.1zM310 189.5h.6l-.3 1zM344 184.1h.5l-.3 1zM80.3 202.2l.9-.3v.6zM80.3 202.2h193.4M123.8 201.9l1 .3-1 .3z"/>
<path d="M124.8 202.2l1-.3v.6zM173.8 201.9l1 .3-1 .3zM174.8 202.2l1-.3v.6zM272.7 201.9l1 .3-1 .3zM284.1 201.5l-1.3 3.2M4 238.5h148.9v54.5M49.6 238.5v54.5M4 248.5h148.9M4 254.5h148.9M84 248.5v6M118.4 248.5v6M216 253h200"/>
<path d="M216 248h65M216 258h65M228.6 243v15M255.2 243v15M281 243v50M296 243v30M346 243v30M361 243v30M381 253v20M392 253v20M416 243h-200v50M4 260.5h148.9"/>
<path d="M4 266.4h148.9M4 273.4h148.9M95.6 278.9h1.6M95.6 277.4h1.6M96.4 276.5v1.6M216 278h65M216 273h200M216 263h165M216 268h65M231 263v15M256 263v15M311 273v20"/>
<path d="M393.4 260.5l9-2.5v10l-9-2.5zM4 280.7h148.9M4 287h148.9M84 287v6M118.4 287v6M270.4 287.3h1.3M270.4 286h1.3M271 285.3v1.3"/>
<circle cx="114.4" cy="52.2" r="1.5"/>
<circle cx="114.4" cy="52.2" r="1.42"/>
<circle cx="114.4" cy="57.2" r="1.42"/>
<circle cx="114.4" cy="57.2" r="1.51"/>
<circle cx="124.7" cy="45.8" r=".85"/>
<circle cx="137.2" cy="46" r=".82"/>
<circle cx="142.3" cy="46" r="1.72"/>
<circle cx="142.3" cy="46" r="1.68"/>
<circle cx="147.3" cy="46" r=".74"/>
<circle cx="152.3" cy="46" r="1.67"/>
<circle cx="152.3" cy="46" r="1.72"/>
<circle cx="157.3" cy="46" r=".82"/>
<circle cx="174.8" cy="45.8" r=".84"/>
<circle cx="236.2" cy="45.8" r=".84"/>
<circle cx="273.7" cy="45.8" r=".84"/>
<circle cx="291.7" cy="57.3" r="1.5"/>
<circle cx="291.7" cy="52.2" r="1.5"/>
<circle cx="291.7" cy="52.2" r="1.42"/>
<circle cx="291.7" cy="57.3" r="1.42"/>
<circle cx="124.7" cy="63.7" r=".85"/>
<circle cx="137.2" cy="63.5" r=".82"/>
<circle cx="142.2" cy="63.5" r="1.67"/>
<circle cx="142.3" cy="63.5" r="1.72"/>
<circle cx="145" cy="69.6" r="1.3"/>
<circle cx="145" cy="69.6" r="1.35"/>
<circle cx="147.3" cy="63.5" r=".74"/>
<circle cx="148.5" cy="69.6" r="1.35"/>
<circle cx="148.5" cy="69.6" r="1.3"/>
<circle cx="152.3" cy="63.5" r="1.72"/>
<circle cx="152.3" cy="63.5" r="1.68"/>
<circle cx="157.3" cy="63.5" r=".82"/>
<circle cx="162.4" cy="74.9" r="1.15"/>
<circle cx="174.8" cy="63.7" r=".84"/>
<circle cx="236.2" cy="63.7" r=".84"/>
<circle cx="272" cy="69.6" r="1.36"/>
<circle cx="272" cy="69.6" r="1.29"/>
<circle cx="96" cy="117.6" r="1.74"/>
<circle cx="96" cy="117.6" r="1.51"/>
<circle cx="96" cy="117.6" r="1.43"/>
<circle cx="114.8" cy="114.1" r="1.49"/>
<circle cx="114.8" cy="114.1" r="1.42"/>
<circle cx="133.8" cy="108.6" r="1.31"/>
<circle cx="133.8" cy="108.6" r="1.51"/>
<circle cx="133.8" cy="108.6" r="1.35"/>
<circle cx="143.8" cy="104.5" r=".75"/>
<circle cx="143.8" cy="104.5" r=".84"/>
<circle cx="143.8" cy="104.5" r=".49"/>
<circle cx="146" cy="104.1" r="1.1"/>
<circle cx="146" cy="104.1" r="1.16"/>
<circle cx="148.5" cy="104.1" r="1.1"/>
<circle cx="148.5" cy="104.1" r="1.16"/>
<circle cx="159.8" cy="108.6" r="1.5"/>
<circle cx="159.8" cy="108.6" r="1.31"/>
<circle cx="159.8" cy="108.6" r="1.35"/>
<circle cx="260.7" cy="108.6" r="1.3"/>
<circle cx="260.7" cy="108.6" r="1.5"/>
<circle cx="260.7" cy="108.6" r="1.34"/>
<circle cx="271.7" cy="108.6" r="1.36"/>
<circle cx="271.7" cy="108.6" r="1.3"/>
<circle cx="271.7" cy="108.6" r="1.5"/>
<circle cx="291.2" cy="114.1" r="1.51"/>
<circle cx="291.2" cy="114.1" r="1.42"/>
<circle cx="341.4" cy="118.6" r="1.52"/>
<circle cx="341.4" cy="118.6" r="1.37"/>
<circle cx="341.4" cy="118.6" r="1.32"/>
<circle cx="357.9" cy="118.6" r="1.32"/>
<circle cx="357.9" cy="118.6" r="1.52"/>
<circle cx="357.9" cy="118.6" r="1.37"/>
<circle cx="357.9" cy="118.6" r="1.5"/>
<circle cx="341.4" cy="124.1" r="1.52"/>
<circle cx="341.4" cy="124.1" r="1.37"/>
<circle cx="341.4" cy="124.1" r="1.32"/>
<circle cx="357.9" cy="124.1" r="1.32"/>
<circle cx="357.9" cy="124.1" r="1.52"/>
<circle cx="357.9" cy="124.1" r="1.37"/>
<circle cx="357.9" cy="124.1" r="1.5"/>
<circle cx="124.8" cy="170.5" r=".86"/>
<circle cx="124.8" cy="179.5" r="1.01"/>
<circle cx="133.5" cy="164.7" r=".62"/>
<circle cx="145" cy="164.7" r=".62"/>
<circle cx="148.5" cy="164.7" r=".62"/>
<circle cx="160" cy="164.7" r=".62"/>
<circle cx="174.8" cy="170.5" r=".85"/>
<circle cx="174.8" cy="179.5" r=".99"/>
<circle cx="236.2" cy="170.5" r=".86"/>
<circle cx="260.5" cy="164.7" r=".61"/>
<circle cx="272" cy="164.7" r=".61"/>
<circle cx="273.5" cy="179.5" r="3.6"/>
<circle cx="273.7" cy="170.5" r=".86"/>
<circle cx="124.8" cy="188.6" r=".85"/>
<circle cx="145.7" cy="194.4" r="1.14"/>
<circle cx="174.8" cy="188.6" r=".84"/>
<circle cx="236.2" cy="188.6" r=".85"/>
<circle cx="273.7" cy="188.6" r=".85"/>
<circle cx="283.5" cy="203.1" r="1.14"/>
</g>
<path d="M412.4 262.3a2.5 2.5 0 0 0-4.1-1.1 2.5 2.5 0 0 0 1 4.2 2.5 2.5 0 0 0 3.2-2.9l-.1-.2" fill="none" stroke="#000" stroke-width=".3" stroke-dasharray="30.5 1.3 1.3 1.3" stroke-dashoffset="24.5" stroke-linecap="butt"/>
<path d="M414.8 261.5a5 5 0 0 0-8.3-2 5 5 0 0 0 2.2 8.3 5 5 0 0 0 6.2-6l-.1-.3" fill="none" stroke="#000" stroke-width=".3" stroke-dasharray="30.5 1.3 1.3 1.3" stroke-dashoffset="16.7" stroke-linecap="butt"/>
<g fill="none" stroke="#000" stroke-width=".3" stroke-dasharray="6.3 1.3 1.3 1.3 5.1">
<path d="M189.7 40.6l2 5M191.7 45.6l-4 4M191.7 59.8l-4 4M199.7 40.6l2 5M201.7 45.6l-4 4M201.7 59.8l-4 4M187.7 63.8l2 5.1M197.7 63.8l2 5.1M189.7 103.1l2 4.8M191.7 107.9l-4 4M199.7 103.1l2 4.8M201.7 107.9l-4 4"/>
<path d="M187.7 125.5l2 4.7M191.7 121.5l-4 4M197.7 125.5l2 4.7M201.7 121.5l-4 4M189.7 165.4l2 5M191.7 170.4l-4 4M199.7 165.4l2 5M201.7 170.4l-4 4M187.7 188.6l2 5.1M191.7 184.6l-4 4M197.7 188.6l2 5.1M201.7 184.6l-4 4"/>
</g>
<path d="M187.7 49.6l4 10.2M197.7 49.6l4 10.2M187.7 174.4l4 10.2M197.7 174.4l4 10.2" fill="none" stroke="#000" stroke-width=".3" stroke-dasharray="6.3 1.3 1.3 1.3 5.1" stroke-dashoffset="5.3"/>
<path d="M187.7 111.9l4 9.6M197.7 111.9l4 9.6" fill="none" stroke="#000" stroke-width=".3" stroke-dasharray="6.3 1.3 1.3 1.3 5.1" stroke-dashoffset="5.6"/>
<path d="M272.5 179.5h-1M273.7 178.3v-1M275 179.5h1M273.7 180.8v1" fill="none" stroke="#000" stroke-width=".3" stroke-dasharray="30.5 1.3 1.3 1.3"/>
<path d="M349.7 114.5v6.5" fill="none" stroke="#000" stroke-width=".3" stroke-dasharray="30.5 1.3 1.3 1.3" stroke-dashoffset="29.1"/>
<path d="M410 255.7v14.9" fill="none" stroke="#000" stroke-width=".3" stroke-dasharray="30.5 1.3 1.3 1.3" stroke-dashoffset="25"/>
<path d="M403.4 263l12.6-.1" fill="none" stroke="#000" stroke-width=".3" stroke-dasharray="30.5 1.3 1.3 1.3" stroke-dashoffset="26.1"/>
<path d="M216 248v5" fill="none" stroke="#000" stroke-width=".3" stroke-dasharray="30.5 1.3 1.3 1.3" stroke-dashoffset="29.9"/>
<path d="M119.8 63.5v-17.5M147.3 63.5v-17.5M258.7 63.5v-17.5M286.2 63.5v-17.5" fill="none" stroke="#f00" stroke-width=".3" stroke-dasharray="30.5 1.3 1.3 1.3" stroke-dashoffset="23.6"/>
<g fill="#000">
<path d="M337.8 126.2l1 .2-1 .3z"/>
<path d="M168.8 37l1 .2-1 .3zM124.8 37.2l1-.2v.5zM297.7 39.4l1 .3-1 .2zM286.2 39.7l1-.3v.5zM257.7 31.3l1 .2-1 .3zM147.2 31.5l1.1-.2v.5zM297.7 160.9l1 .3-1 .2zM273.7 161.2l1-.3v.5zM359.7 132.9l1 .2-1 .3zM349.7 133.1l1-.2v.5z"/>
<path d="M162.8 46l.2 1h-.5zM162.5 62.5h.5l-.2 1zM303.3 170.5l.2 1.1h-.5zM303 187.5h.5l-.2 1.1zM310.3 168.6l.3 .9h-.6zM310 189.5h.6l-.3 1zM367.7 101.1l.2 1h-.5zM367.4 126.1h.5l-.2 1zM344.2 177.1l.3 1h-.5zM344 184.1h.5l-.3 1z"/>
<path d="M80.3 97.8l.9-.3v.5zM297.7 97.5l1 .3-1 .2zM80.3 31.5l.9-.2v.5zM146.3 31.3l.9 .2-.9 .3zM137.1 64.3l-.5 .9 .4 .1zM137.3 41.8l1-.3v.5zM156.2 41.5l1.1 .3-1.1 .2zM147.5 64.2v1.1l.5-.2zM79.3 40.2l1 .3-1 .2zM119.8 40.5l1-.3v.5zM80.3 161.2l.9-.3v.5zM123.8 160.9l1 .3-1 .2zM80.3 202.2l.9-.3v.6zM123.8 201.9l1 .3-1 .3zM124.8 202.2l1-.3v.6zM173.8 201.9l1 .3-1 .3zM125.3 180.4l.3 1 .4-.3zM274.1 189.3l.2 1 .4-.2zM174.8 202.2l1-.3v.6zM272.7 201.9l1 .3-1 .3zM338.8 133.1l1-.2v.5zM348.7 132.9l1 .2-1 .3z"/>
<path d="M338.9 97.6l1-.3v.5zM359.4 97.3l1 .3-1 .2z"/>
<path d="M124.8 161.2l1-.3v.5zM235.2 160.9l1 .3-1 .2z"/>
<path d="M236.2 161.2l1-.3v.5zM272.7 160.9l1 .3-1 .2z"/>
<path d="M352.5 175l1-.2v.5zM349.5 174.8l1 .2-1 .3z"/>
</g>
<path d="M338.8 126.1v.5" fill="none" stroke="#f00" stroke-width=".3"/>
<g font-size="6.3">
<text x="282.1" y="250.3">名称</text>
<text x="347.1" y="250.3">图号</text>
<text x="282.1" y="260.3">材质</text>
<text x="347.1" y="260.3">质量</text>
<text x="383.3" y="262.1">视</text>
<text x="383.3" y="269.9">图</text>
<text x="282.1" y="270.3">版次</text>
<text x="347.1" y="270.3">比例</text>
</g>
<g font-size="4.9">
<text x="5.6" y="231.3">注意：1.行走平行度（正面+侧面），450行程内，≤±0.03mm，1000行程内，≤±0.05mm。</text>
<text x="14.2" y="237.2">2.本体形变，450行程内，≤±0.03mm，1000行程内，≤±0.05mm。</text>
<text x="16.9" y="245.5">型号规格</text>
<text x="78.9" y="245.5">GTH4-500-BC-M05-C4</text>
<text x="10.7" y="253.5">螺杆规格/型号</text>
<text x="61.8" y="253.5">1002</text>
<text x="96.3" y="253.5">1005</text>
<text x="16.9" y="259.5">有效行程</text>
<text x="97.5" y="259.5">500</text>
<text x="16.9" y="265.5">精度等级</text>
<text x="98.7" y="265.5">C7</text>
<text x="16.9" y="272">马达容量</text>
<text x="87.6" y="272">50W(无刹车)</text>
<text x="11.9" y="279.1">重复定位精度</text>
<text x="97.7" y="279.1">0.02</text>
<text x="4.5" y="285.9">感应开关方式及数量</text>
<text x="81.4" y="285.9">外挂型三只（C4）</text>
<text x="11.9" y="292.1">建议最快速度</text>
<text x="58.1" y="292.1">100MM/S</text>
<text x="92.5" y="292.1">250MM/S</text>
<text x="127" y="292">500MM/S</text>
</g>
<g font-size="4.2">
<text x="301.9" y="249.6">GTH4-500-BC-M05-C4</text>
<text x="259" y="267">2022/9/24</text>
</g>
<g font-size="4.1">
<text x="88.3" y="30.9">134 滑台原点</text>
<text x="193.9" y="30.9">500 有效行程</text>
<text x="81" y="39.9">79</text>
<text x="89.6" y="39.9">1 滑台极限位置</text>
<text x="149.3" y="41.2">40</text>
<text x="149.5" y="36.7">90</text>
<text x="162.2" y="41.7" transform="rotate(-90 162.2 41.7)">35</text>
<text x="302.2" y="39.1">25</text>
<text x="310.7" y="39.1">1 滑台极限位置</text>
<text x="108.2" y="76.4">4 x M4</text>
<text x="126.2" y="76.4">9.5</text>
<text x="152.2" y="76.3">2 x</text>
<text x="165.5" y="76.3">3 H7</text>
<text x="181.5" y="76.3">4.5</text>
<text x="189.7" y="97.1">714</text>
<text x="347.6" y="97">43</text>
<text x="367.1" y="115.9" transform="rotate(-90 367.1 115.9)">52</text>
<text x="320.3" y="125.8">基准面</text>
<text x="326.8" y="132.6">21.70</text>
<text x="352.7" y="132.6">22</text>
<text x="349.7" y="153.9">I</text>
<text x="107.4" y="160.6">89</text>
<text x="186.2" y="160.6">5*100</text>
<text x="250.6" y="160.6">75</text>
<text x="283.7" y="160.6">50</text>
<text x="345.6" y="159.1">2 : 1</text>
<text x="339.6" y="176.9" transform="rotate(-90 339.6 176.9)">+0.012</text>
<text x="343.7" y="174.9" transform="rotate(-90 343.7 174.9)">0</text>
<text x="355.7" y="174.4">1</text>
<text x="278.1" y="181">I</text>
<text x="302.7" y="180.1" transform="rotate(-90 302.7 180.1)">36</text>
<text x="309.7" y="180.1" transform="rotate(-90 309.7 180.1)">44</text>
<text x="343.7" y="181" transform="rotate(-90 343.7 181)">4</text>
<text x="135.6" y="195.9">2 x</text>
<text x="148.9" y="195.9">4 H7</text>
<text x="164.9" y="195.9">4</text>
<text x="102.7" y="201.6">89</text>
<text x="145.3" y="201.6">100</text>
<text x="214.6" y="201.6">475</text>
<text x="280.6" y="199.6">14 x M4</text>
<text x="301.8" y="199.6">10</text>
<text x="286.6" y="204.6">3.40 贯穿</text>
<text x="221.3" y="247.4">1</text>
<text x="131.6" y="253.2">1010</text>
<text x="218.2" y="257.4">序号</text>
<text x="221.3" y="252.4">2</text>
<text x="230.7" y="257.4">修 订 版 次</text>
<text x="255.9" y="257.4">设计变更编号</text>
<text x="225" y="262.4">设</text>
<text x="238.8" y="262.4">计</text>
<text x="252.5" y="262.4">变</text>
<text x="266.2" y="262.4">更</text>
<text x="218.4" y="267.4">设 计</text>
<text x="367.9" y="269.9">1:2</text>
<text x="218.4" y="272.4">校 核</text>
<text x="218.4" y="277.4">批 准</text>
<text x="218.9" y="282.9">技术要求：</text>
<text x="229.2" y="287.4">1、未标注公差全部 0.1</text>
<text x="229.1" y="291.9">2、未标注倒角全部C0.3</text>
</g>
</svg>
